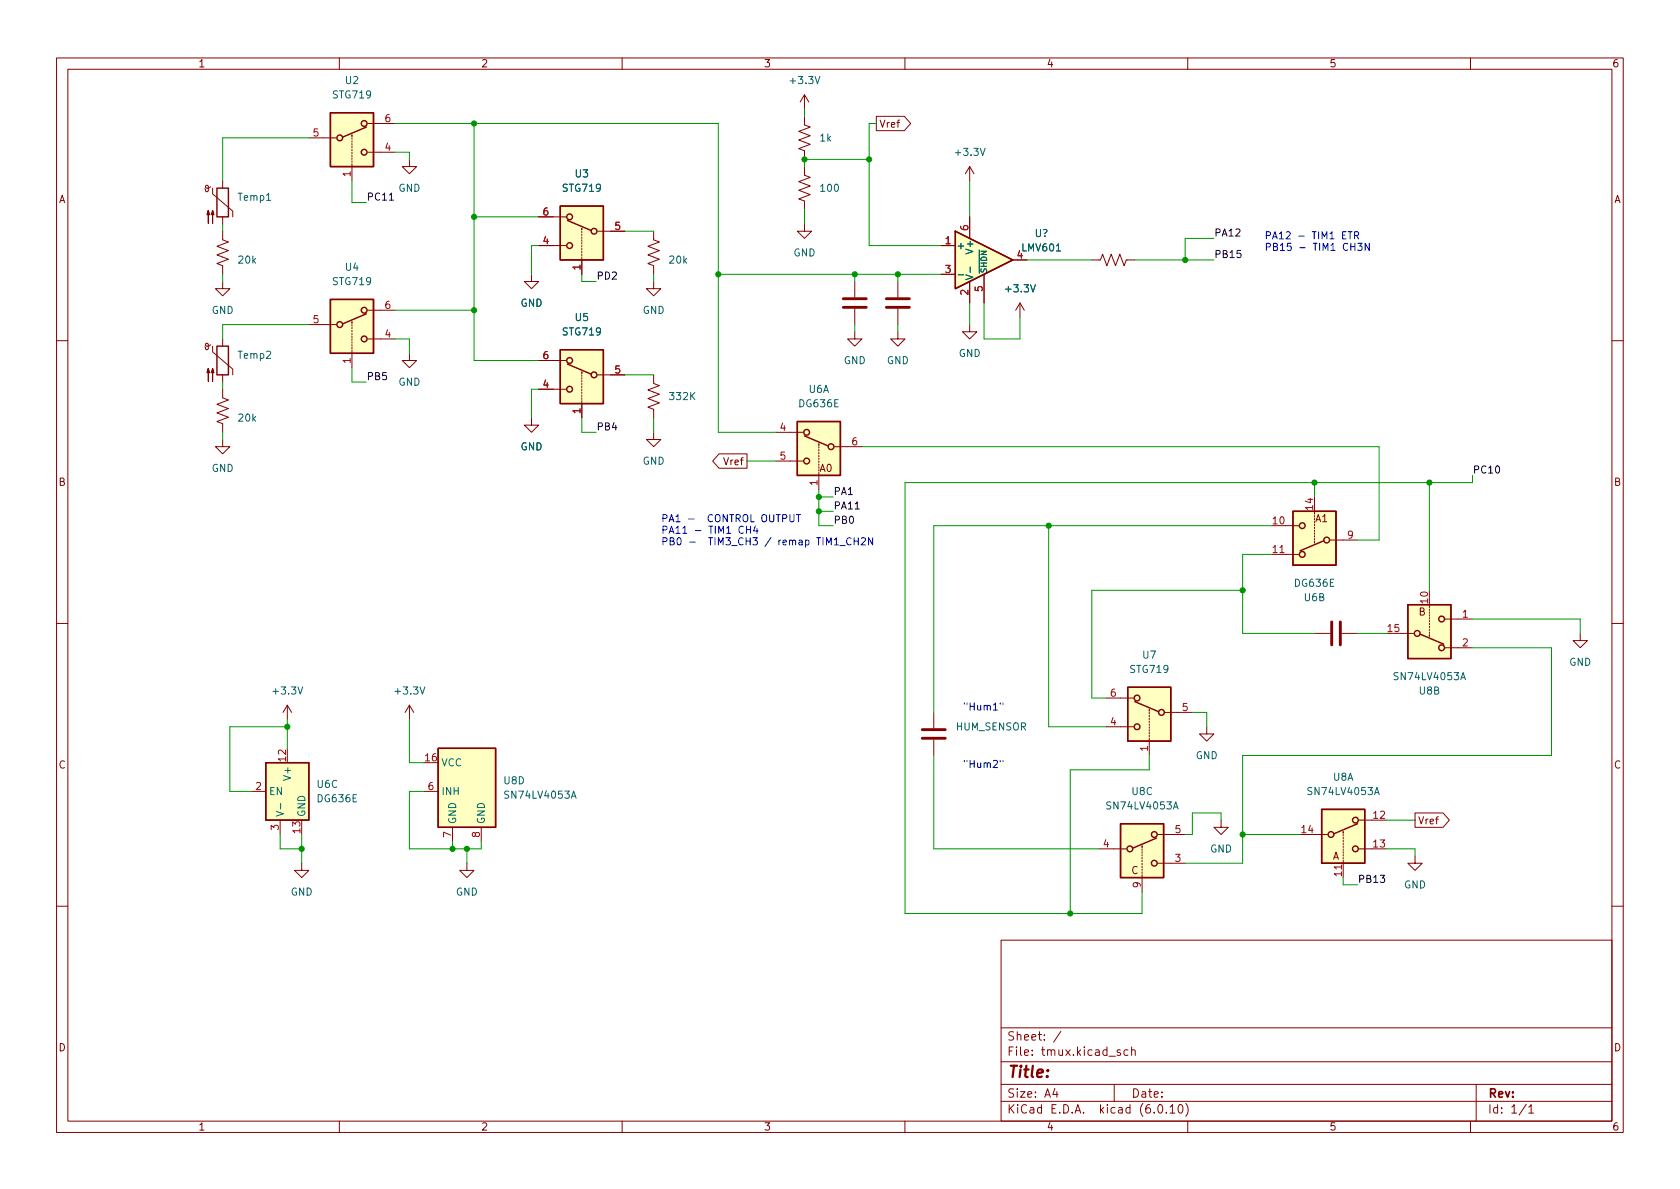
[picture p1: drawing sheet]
<svg xmlns="http://www.w3.org/2000/svg" width="297mm" height="210mm" viewBox="0 0 297 210" stroke-linecap="round" stroke-linejoin="round" font-family="sans-serif">
<g fill="none" stroke="#840000" stroke-width=".18">
<path d="M10 10.2h277v190.1h-277zM12 12.2h273v186.1h-273zM60 10.2v2M110 10.2v2M142.2 16.8l-.7 1.2M142.2 16.8v2.5M142.2 16.8l.8 1.2M160 10.2v2M210 10.2v2M260 10.2v2M37.2 33l-.2 .2-.4 .1-.2-.1v-.3l.2-.1 .2 .1v.8l-.1 .2-.3-.1-.2-.4M37.6 33.3v1l3.5 3v1"/>
<path d="M39.4 32v1.3M39.4 38.3v1.3M54.6 24.4h4.8M62.2 23.9v.2M62.2 24.4v.2M62.2 24.9v.2M62.2 25.4v.2M62.2 25.9v.3M62.2 26.4v.3M62.2 26.9v.3M62.2 27.4v.3M62.2 27.9v.3"/>
<path d="M62.2 28.4v.3M62.2 29v3M65 26.9h4.8M65 21.8h4.8M72.4 28.2v1.3h1.3l-1.3 1.2-1.3-1.2h1.3M95.2 38.3h4.9M142.2 20.6v1.5l1.1 .4-2.1 .7 2.1 .8-2.1 .8 2.1 .7-2.1 .8 1 .4v1.5M142.2 39.6v1.3h1.3l-1.3 1.3-1.2-1.3h1.2M142.2 29.5v1.5l1.1 .4-2.1 .7 2.1 .8-2.1 .7 2.1 .8-2.1 .8 1 .4v1.5M154.9 20.6h5l1.1 1.2-1.1 1.3h-5zM171.4 29.5l-.7 1.2M171.4 29.5v2.5"/>
<path d="M171.4 38.3v3.9M171.4 29.5l.8 1.2M39.4 49.8v1.2h1.2l-1.2 1.3-1.3-1.3h1.3M39.4 40.9v1.5l1 .4-2 .8 2 .7-2 .8 2 .7-2 .8 1 .4v1.5M39.4 59.9v1.3M54.6 57.4h4.8M62.2 56.9v.2M62.2 57.4v.3M62.2 57.9v.3M62.2 58.4v.3M62.2 58.9v.3M62.2 59.4v.3"/>
<path d="M62.2 59.9v.3M65 59.9h4.8M65 54.9h4.8M94 48.5v1.3h1.2l-1.2 1.2-1.3-1.2h1.3M95.2 43.4h4.9M102.9 40.4v.2M102.9 40.9v.2M102.9 41.4v.3M102.9 41.9v.3M102.9 42.4v.3M102.9 42.9v.3M102.9 43.4v.3"/>
<path d="M102.9 43.9v.3M102.9 44.4v.3M102.9 45v.2M102.9 45.5v3M105.7 40.9h4.8M115.6 49.8v1.2h1.2l-1.2 1.3-1.3-1.3h1.3M115.6 40.9v1.5l1 .4-2 .8 2 .7-2 .8 2 .7-2 .8 1 .4v1.5M151.1 58.7v1.2h1.3l-1.3 1.3-1.2-1.3h1.2M151.1 49.8v2.8M151.1 54.6v2.8M158.7 58.7v1.2h1.3l-1.3 1.3-1.2-1.3h1.2M158.7 49.8v2.8"/>
<path d="M158.7 54.6v2.8M166.4 43.4h2.5M166.4 48.5h2.5M171.4 57.4v1.3h1.3l-1.3 1.2-1.2-1.2h1.2M171.4 49.8v3.8M174 48.5v5.1M179.1 46h2.5M180.3 53.6l-.7 1.3M180.3 53.6v2.5M180.3 53.6l.8 1.3M193 46h1.6l.3-1 .8 2 .8-2 .7 2 .8-2 .8 2 .3-1h1.6M10 60.2h2"/>
<path d="M37.2 61l-.2 .2h-.4l-.2-.1v-.3l.2-.1 .2 .2v.7l-.1 .2h-.3l-.2-.5M37.6 61.2v1l3.5 3.1v1M39.4 68.8v1.6l1 .3-2 .8 2 .8-2 .7 2 .8-2 .7 1 .4v1.5M39.4 77.7v1.3h1.2l-1.2 1.3-1.3-1.3h1.3M39.4 66.3v1.3M62.2 60.4v.3M62.2 61v.2M62.2 61.5v.2M62.2 62v3M72.4 62.5v1.2h1.3l-1.3 1.3-1.3-1.3h1.3M94 73.9v1.3h1.2l-1.2 1.2-1.3-1.2h1.3M95.2 68.8h4.9"/>
<path d="M95.2 63.7h4.9M102.9 65.8v.2M102.9 66.3v.2M102.9 66.8v.3M102.9 67.3v.3M102.9 67.8v.3M102.9 68.3v.3M102.9 68.8v.3M102.9 69.3v.3M102.9 69.8v.3M102.9 70.4v.2M102.9 70.9v3"/>
<path d="M105.7 66.3h4.8M115.6 76.4v1.3h1.2l-1.2 1.3-1.3-1.3h1.3M115.6 66.3v1.5l1 .4-2 .8 2 .7-2 .8 2 .7-2 .8 1 .4v1.5M137.2 76.4h4.8M144.8 78.5v.2M144.8 79v.2M144.8 79.5v.3M147.6 79h4.8M285 60.2h2M127.1 80.3h5v2.5h-5l-1.1-1.3zM137.2 81.5h4.8M144.8 80v.3"/>
<path d="M144.8 80.5v.3M144.8 81v.3M144.8 81.5v.3M144.8 84.1v2.5M224.8 98h4.8M227.3 93h2.3M232.4 90.4v.5M232.4 92.7v.3M232.4 93.2v.3M232.4 93.7v.3M232.4 94.2v.3M232.4 94.7v.3"/>
<path d="M232.4 95.2v.3M232.4 95.8v.2M235.2 95.5h4.8M10 110.2h2M232.4 112h2.8M237.2 112h2.8M247.6 112h2.3M252.7 106.9v.5M252.7 107.7v.2M252.7 108.2v.3M252.7 108.7v.3M252.7 109.2v.3"/>
<path d="M252.7 109.7v.3M252.7 110.2v.3M252.7 110.7v.3M252.7 111.2v.3M252.7 111.8v.2M252.7 112.3v.2M255.5 109.5h4.8M255.5 114.5h4.8M279.4 112v1.3h1.3l-1.3 1.2-1.3-1.2h1.3M285 110.2h2M44.4 139.9h2.6M50.8 124.7l-.8 1.3"/>
<path d="M50.8 124.7v2.5M50.8 124.7l.8 1.3M72.4 124.7l-.8 1.3M72.4 124.7v2.5M72.4 124.7l.8 1.3M74.9 139.9h2.6M165.1 126v2.8M165.1 130.8v2.8M195.6 128.5h4.8M195.6 123.4h4.8M203.2 125.5v.2M203.2 126v.2"/>
<path d="M203.2 126.5v.2M203.2 127v.2M203.2 127.5v.3M203.2 128v.3M203.2 128.5v.3M203.2 129v.3M203.2 129.5v.3M203.2 130v.3M203.2 130.6v3M206 126h4.8M213.4 128.5v1.3h1.2l-1.2 1.3-1.3-1.3h1.3M49.5 145v2.6"/>
<path d="M53.3 152.6v1.3h1.3l-1.3 1.3-1.2-1.3h1.2M80 146.3v2.5M82.5 152.6v1.3h1.3l-1.3 1.3-1.2-1.3h1.2M85.1 146.3v2.5M194.3 150.1h4.8M201.9 149.6v.3M201.9 150.1v.3M201.9 150.6v.3M201.9 151.1v.3M201.9 151.6v.3M201.9 152.1v.3M201.9 152.6v.3"/>
<path d="M201.9 153.2v.2M201.9 153.7v.2M201.9 154.2v.2M201.9 154.7v3M204.7 147.6h4.8M204.7 152.6h4.8M215.9 145v1.3h1.3l-1.3 1.3-1.3-1.3h1.3M232.4 147.6h2.3M237.5 147.1v.2M237.5 147.6v.2M237.5 148.1v.2M237.5 148.6v.2"/>
<path d="M237.5 149.1v.2M237.5 149.6v.3M237.5 150.1v.3M237.5 150.6v.3M237.5 151.1v.3M237.5 151.6v.3M237.5 152.1v3.1M240.3 150.1h2.3M240.3 145h2.3M250.2 151.4v1.2h1.3l-1.3 1.3-1.3-1.3h1.3M250.2 143.8h5l1.1 1.2-1.1 1.3h-5zM10 160.2h2"/>
<path d="M177 166.3h108v32h-108zM285 160.2h2M60 198.3v2M110 198.3v2M160 198.3v2M177 194.8h108M177 191.8h108M177 187.8h108M177 181.8h108M186.5 192.5l-.4 1h1M186.9 193v1M187.6 182.4l-1.3 1.9"/>
<path d="M197 191.8v3M198.1 185.7l-.4-.1-.2 .2 .1 .3 .5 .1v.4h-.6M199.4 185.7l-.4-.1-.3 .3v.4l.2 .3h.5M200.1 185.8l.2-.2 .3 .1 .1 .9M200.1 185.1v1.5M204.9 195.4l.2-.1a.81 .81 0 0 1 .6 .7 .81 .81 0 0 1-.3 .8h-.2a.81 .81 0 0 1-.6-.6 .81 .81 0 0 1 .3-.8zM206.2 196.7v.1M206.9 195.8l.4-.5v1.5M206.9 196.8h.8M208.5 195.4l.1-.1a.81 .81 0 0 1 .6 .7 .81 .81 0 0 1-.3 .8h-.1a.81 .81 0 0 1-.6-.6 .81 .81 0 0 1 .3-.8zM209.6 195.1a1.72 1.72 0 0 1 0 2.3M210 198.3v2"/>
<path d="M260 198.3v2M261 191.8v6.5M269.9 195.3l-1.3 1.9M270.3 195.8l.4-.5v1.5M270.3 196.8h.9"/>
</g>
<path d="M149.1 54.4h4.1M149.1 52.8h4.1M156.7 54.4h4.1M156.7 52.8h4.1M235.5 110v4M237 110v4M163.1 130.6h4M163.1 129h4" fill="none" stroke="#840000" stroke-width=".51"/>
<g fill="#ffffc2" stroke="#ffffc2" stroke-width=".18">
<path d="M58.4 53h7.6v9.5h-7.6z"/>
<path d="M141 74.5h7.6v9.6h-7.6z"/>
<path d="M248.9 106.9h7.6v9.6h-7.6z"/>
<path d="M77.5 132.3h10.1v14h-10.1z"/>
<path d="M233.7 143.1h7.6v9.5h-7.6z"/>
<path d="M168.9 40.9l10.2 5.1-10.2 5z"/>
<path d="M47 134.9h7.6v10.1h-7.6z"/>
<path d="M228.6 90.4h7.6v9.5h-7.6z"/>
<path d="M99.1 36.4h7.6v9.6h-7.6z"/>
<path d="M198.1 145.7h7.6v9.5h-7.6z"/>
<path d="M99.1 61.8h7.6v9.6h-7.6z"/>
<path d="M199.4 121.5h7.6v9.6h-7.6z"/>
<path d="M58.4 19.9h7.6v9.6h-7.6z"/>
</g>
<g fill="none" stroke="#840000" stroke-width=".25">
<path d="M58.4 19.9h7.6v9.6h-7.6zM38.4 33.3h2v5h-2zM64.8 22.5l-4.2 1.8M99.1 36.4h7.6v9.6h-7.6zM100.3 39l4.2 1.8M58.4 53h7.6v9.5h-7.6zM64.8 55.5l-4.2 1.8M168.9 40.9l10.2 5.1-10.2 5zM38.4 61.2h2v5.1h-2zM99.1 61.8h7.6v9.6h-7.6zM100.3 64.4l4.2 1.8M141 74.5h7.6v9.6h-7.6z"/>
<path d="M142.2 77.1l4.2 1.8M228.6 90.4h7.6v9.5h-7.6zM234.1 95.6l-4.2 1.8M248.9 106.9h7.6v9.6h-7.6zM251.1 112.1l4.2 1.8M47 134.9h7.6v10.1h-7.6zM77.5 132.3h10.1v14h-10.1zM199.4 121.5h7.6v9.6h-7.6zM200.7 124.1l4.2 1.8M198.1 145.7h7.6v9.5h-7.6zM204.5 148.2l-4.2 1.8M233.7 143.1h7.6v9.5h-7.6z"/>
<path d="M240 145.7l-4.2 1.7"/>
<circle cx="60.1" cy="24.4" r=".51"/>
<circle cx="64.4" cy="26.9" r=".51"/>
<circle cx="64.4" cy="21.8" r=".51"/>
<circle cx="100.7" cy="38.3" r=".51"/>
<circle cx="60.1" cy="57.4" r=".51"/>
<circle cx="64.4" cy="59.9" r=".51"/>
<circle cx="64.4" cy="54.9" r=".51"/>
<circle cx="100.7" cy="43.4" r=".51"/>
<circle cx="105" cy="40.9" r=".51"/>
<circle cx="100.7" cy="63.7" r=".51"/>
<circle cx="100.7" cy="68.8" r=".51"/>
<circle cx="105" cy="66.3" r=".51"/>
<circle cx="142.6" cy="76.4" r=".51"/>
<circle cx="146.9" cy="79" r=".51"/>
<circle cx="142.6" cy="81.5" r=".51"/>
<circle cx="230.3" cy="98" r=".51"/>
<circle cx="230.3" cy="93" r=".51"/>
<circle cx="234.6" cy="95.5" r=".51"/>
<circle cx="250.6" cy="112" r=".51"/>
<circle cx="254.9" cy="109.5" r=".51"/>
<circle cx="254.9" cy="114.5" r=".51"/>
<circle cx="201" cy="123.4" r=".51"/>
<circle cx="201" cy="128.5" r=".51"/>
<circle cx="205.4" cy="126" r=".51"/>
<circle cx="199.8" cy="150.1" r=".51"/>
<circle cx="204.1" cy="147.6" r=".51"/>
<circle cx="204.1" cy="152.6" r=".51"/>
<circle cx="235.3" cy="147.6" r=".51"/>
<circle cx="239.6" cy="145" r=".51"/>
<circle cx="239.6" cy="150.1" r=".51"/>
</g>
<path d="M169.4 48.6h1M171.5 47.2v1M258.3 120.2l.4-1.3 .4 1.3M48.8 143.5l1.3 .4-1.3 .4M49.6 142.1v1M101 141.2l.4-1.3 .5 1.3M207.5 143.1l.4-1.3 .4 1.3M243 140.5l.4-1.2 .5 1.2" fill="none" stroke="#006464" stroke-width=".18"/>
<g fill="#840000" stroke="#840000" stroke-width=".18">
<path d="M36.8 65.1l.3 .8h-.5l.2-.8v2.3z"/>
<path d="M37.6 65.1l.2 .8h-.5l.3-.8v2.3z"/>
<path d="M36.8 37.2l.3 .8h-.5l.2-.8v2.3z"/>
<path d="M37.6 37.2l.2 .8h-.5l.3-.8v2.3z"/>
</g>
<path d="M68.8 35.4h.8M151.2 90h.7" fill="none" stroke="#0f0f0f" stroke-width=".18"/>
<g fill="none" stroke="#0000c2" stroke-width=".18">
<path d="M238.4 41h.7M238.7 41v1.2M238.8 43.6h.8M239.5 41.6h.6l.1-.2v-.3l-.7-.1v1.2M239.6 43v1.3M239.8 41.6l.4 .6M240 43h.8l-.4 .5 .4 .1v.6l-.2 .1-.6-.1M242.1 43v1.3l-.7-1.3v1.3M131.4 93.2a.6 .6 0 0 0-.8 .4 .6 .6 0 0 0 .6 .7l.2-.1M132 93v1.3M132 93.6h.7M132.7 93v1.3"/>
<path d="M133.5 93l-.3 .9h.8M133.8 93.5v.8M139.7 91v1l.2 .3h.2l.3-.3v-1M140.8 91h.7M141.2 91v1.3M147.5 96.4h.7M148.5 96.5h1M150.5 95.2a.6 .6 0 0 0-.9 .4 .6 .6 0 0 0 .6 .8l.3-.2M151 95.1v1.3M151 95.7h.8M151.8 95.1v1.3M152.3 95.2l.5-.1 .2 .4-.8 .9h.8"/>
<path d="M154.3 95.1v1.3l-.7-1.3v1.3M176.8 124.3v.2M176.8 134.5v.2M177.3 124.3v.2M177.3 134.5v.2"/>
</g>
<g fill="none" stroke="#009600" stroke-width=".18">
<path d="M142.2 19.3v1.3M39.4 39.6v1.3M54.6 24.4h-15.2v7.6M62.2 32v3.8h2.6M69.8 21.8h57.2v54.6h10.2M69.8 26.9h2.6v1.3M83.8 38.3h11.4M83.8 21.8v41.9h11.4M142.2 37.1v2.5M153.7 28.2h-11.5v1.3M154.9 21.8h-1.2v21.6h12.7M171.4 32v6.3"/>
<path d="M39.4 48.5v1.3M54.6 57.4h-15.2v2.5M69.8 59.9h2.6v2.6M69.8 54.9h14M95.2 43.4h-1.2v5.1M102.9 48.5v1.3h2.5M110.5 40.9h5.1M115.6 48.5v1.3M127 48.5h39.4M151.1 48.5v1.3M151.1 57.4v1.3M158.7 48.5v1.3"/>
<path d="M158.7 57.4v1.3M171.4 53.6v3.8M174 53.6v6.3h6.3v-3.8M181.6 46h11.4M200.7 46h13.9M214.6 42.2h-5.1v3.8M39.4 67.6v1.2M39.4 76.4v1.3M62.2 65v2.6h2.6M95.2 68.8h-1.2v5.1M102.9 73.9v2.5h2.5M110.5 66.3h5.1"/>
<path d="M115.6 73.9v2.5M152.4 79h91.4v16.5h-3.8M132.1 81.5h5.1M144.8 86.6v6.4h2.5M144.8 90.4h2.5M144.8 87.9h2.5M185.4 93v35.5h10.2M224.8 98h-5.1v14h12.7M224.8 93h-59.7v33M232.4 85.3v2.6M252.7 85.3v19.1M260.3 84.1v1.2h-100.3v76.2h41.9v-3.8"/>
<path d="M219.7 104.4h-26.7v19h2.6M240 112h5.1M260.3 114.5h14v19.1h-54.6v19h-10.2M260.3 109.5h19.1v2.5M50.8 128.5h-10.2v11.4h3.8M50.8 127.2v5.1M72.4 127.2v7.7h2.5M74.9 139.9h-2.5v10.2h12.7v-1.3M165.1 133.6v16.5h29.2M203.2 133.6v2.5h-14v25.4M210.8 126h2.6v2.5M49.5 147.6v2.5h3.8"/>
<path d="M53.3 147.6v5M80 148.8v1.3M82.5 150.1v2.5M215.9 145v-1.2h-5.1v3.8h-1.3M219.7 147.6h10.2M237.5 155.2v1.3h2.5M245.1 150.1h5.1v1.3M245.1 145h5.1"/>
</g>
<g fill="#009600" stroke="#009600" stroke-width=".18">
<circle cx="144.8" cy="87.9" r=".46"/>
<circle cx="151.1" cy="48.5" r=".46"/>
<circle cx="144.8" cy="90.4" r=".46"/>
<circle cx="158.7" cy="48.5" r=".46"/>
<circle cx="53.3" cy="150.1" r=".46"/>
<circle cx="80" cy="150.1" r=".46"/>
<circle cx="82.5" cy="150.1" r=".46"/>
<circle cx="50.8" cy="128.5" r=".46"/>
<circle cx="232.4" cy="85.3" r=".46"/>
<circle cx="219.7" cy="104.4" r=".46"/>
<circle cx="252.7" cy="85.3" r=".46"/>
<circle cx="127" cy="48.5" r=".46"/>
<circle cx="83.8" cy="21.8" r=".46"/>
<circle cx="83.8" cy="54.9" r=".46"/>
<circle cx="83.8" cy="38.3" r=".46"/>
<circle cx="219.7" cy="147.6" r=".46"/>
<circle cx="185.4" cy="93" r=".46"/>
<circle cx="189.2" cy="161.5" r=".46"/>
<circle cx="153.7" cy="28.2" r=".46"/>
<circle cx="209.5" cy="46" r=".46"/>
<circle cx="142.2" cy="28.2" r=".46"/>
</g>
<text font-size="2.8" fill="#840000" x="178" y="190.6">Title:</text>
<g font-size="2.1" fill="#840000">
<text x="178" y="184">Sheet: /</text>
<text x="178" y="186.7">File: tmux.kicad_sch</text>
<text x="178" y="196.9">KiCad E.D.A. kicad (6.0.10)</text>
<text x="178" y="194.1">Size: A4</text>
<text x="200" y="194.1">Date:</text>
<text x="263" y="194.1">Rev:</text>
<text x="263" y="196.9">Id: 1/1</text>
</g>
<g font-size="1.8" fill="#840000">
<text x="35" y="11.9">1</text>
<text x="85" y="11.9">2</text>
<text x="135" y="11.9">3</text>
<text x="185" y="11.9">4</text>
<text x="235" y="11.9">5</text>
<text x="285" y="11.9">6</text>
<text x="155.4" y="22.6">Vref</text>
<text x="10.3" y="35.9">A</text>
<text x="285.3" y="35.9">A</text>
<text x="128.2" y="82.3">Vref</text>
<text x="144.9" y="83.4">A0</text>
<text x="10.3" y="85.9">B</text>
<text x="285.3" y="85.9">B</text>
<text x="232.5" y="92.3">A1</text>
<text x="250.8" y="108.8">B</text>
<text x="10.3" y="135.9">C</text>
<text x="285.3" y="135.9">C</text>
<text x="250.7" y="145.8">Vref</text>
<text x="200" y="154.6">C</text>
<text x="235.6" y="152">A</text>
<text x="10.3" y="185.9">D</text>
<text x="285.3" y="185.9">D</text>
<text x="35" y="199.9">1</text>
<text x="85" y="199.9">2</text>
<text x="135" y="199.9">3</text>
<text x="185" y="199.9">4</text>
<text x="235" y="199.9">5</text>
<text x="285" y="199.9">6</text>
</g>
<g font-size="1.8" fill="#006464">
<text x="58.9" y="17.4">STG719</text>
<text x="61.1" y="14.9">U2</text>
<text x="139.9" y="14.9">+3.3V</text>
<text x="145" y="25">1k</text>
<text x="169.1" y="27.6">+3.3V</text>
<text x="42.2" y="35.5">Temp1</text>
<text x="70.4" y="33.9">GND</text>
<text x="99.6" y="33.9">STG719</text>
<text x="101.7" y="31.4">U3</text>
<text x="145.2" y="33.9">100</text>
<text x="183" y="41.9">U?</text>
<text x="42.2" y="46.6">20k</text>
<text x="61.1" y="47.9">U4</text>
<text x="118.4" y="46.6">20k</text>
<text x="140.3" y="45.3">GND</text>
<text x="169" y="44.1">+</text>
<text x="172.1" y="44.5" transform="rotate(-90 172.1 44.5)">V+</text>
<text x="180.8" y="44.4">LMV601</text>
<text x="58.9" y="50.4">STG719</text>
<text x="172.1" y="49.7" transform="rotate(-90 172.1 49.7)">V-</text>
<text x="178" y="51.7">+3.3V</text>
<text x="37.4" y="55.5">GND</text>
<text x="92" y="54.2">GND</text>
<text x="99.6" y="59.3">STG719</text>
<text x="101.7" y="56.8">U5</text>
<text x="113.6" y="55.5">GND</text>
<text x="42.2" y="63.4">Temp2</text>
<text x="149.2" y="64.4">GND</text>
<text x="156.8" y="64.4">GND</text>
<text x="169.5" y="63.1">GND</text>
<text x="70.4" y="68.2">GND</text>
<text x="118.5" y="70.7">332K</text>
<text x="143" y="69.5">U6A</text>
<text x="42.2" y="74.5">20k</text>
<text x="141.4" y="72">DG636E</text>
<text x="37.4" y="83.4">GND</text>
<text x="92" y="79.6">GND</text>
<text x="113.6" y="82.2">GND</text>
<text x="229" y="103.8">DG636E</text>
<text x="230.6" y="106.3">U6B</text>
<text x="199.9" y="119">STG719</text>
<text x="202.1" y="116.5">U7</text>
<text x="277.4" y="117.7">GND</text>
<text x="48.5" y="122.8">+3.3V</text>
<text x="70.1" y="122.8">+3.3V</text>
<text x="246.8" y="120.3">SN74LV4053A</text>
<text x="251" y="122.8">U8B</text>
<text x="169" y="129.2">HUM_SENSOR</text>
<text x="51.4" y="137.6" transform="rotate(-90 51.4 137.6)">V+</text>
<text x="78" y="135.5">VCC</text>
<text x="211.4" y="134.2">GND</text>
<text x="47.5" y="140.6">EN</text>
<text x="56.1" y="139.3">U6C</text>
<text x="56.2" y="141.9">DG636E</text>
<text x="78" y="140.6">INH</text>
<text x="89.1" y="138.7">U8D</text>
<text x="89.5" y="141.2">SN74LV4053A</text>
<text x="196" y="143.1">SN74LV4053A</text>
<text x="200.2" y="140.6">U8C</text>
<text x="231.5" y="140.6">SN74LV4053A</text>
<text x="235.7" y="138">U8A</text>
<text x="54" y="144.5" transform="rotate(-90 54 144.5)">GND</text>
<text x="80.6" y="145.8" transform="rotate(-90 80.6 145.8)">GND</text>
<text x="85.7" y="145.8" transform="rotate(-90 85.7 145.8)">GND</text>
<text x="213.9" y="150.7">GND</text>
<text x="51.4" y="158.4">GND</text>
<text x="80.6" y="158.4">GND</text>
<text x="248.2" y="157.1">GND</text>
</g>
<g font-size="1.8" fill="#a90000">
<text x="68.1" y="21.6">6</text>
<text x="55.4" y="24.1">5</text>
<text x="68.1" y="26.7">4</text>
<text x="62" y="31.2" transform="rotate(-90 62 31.2)">1</text>
<text x="96" y="38.1">6</text>
<text x="108.7" y="40.6">5</text>
<text x="171.2" y="40.7" transform="rotate(-90 171.2 40.7)">6</text>
<text x="96" y="43.2">4</text>
<text x="102.6" y="47.7" transform="rotate(-90 102.6 47.7)">1</text>
<text x="167.1" y="43.2">1</text>
<text x="179.8" y="45.7">4</text>
<text x="167.1" y="48.3">3</text>
<text x="171.2" y="52.2" transform="rotate(-90 171.2 52.2)">2</text>
<text x="173.7" y="51.5" transform="rotate(-90 173.7 51.5)">5</text>
<text x="55.4" y="57.1">5</text>
<text x="68.1" y="59.7">4</text>
<text x="68.1" y="54.6">6</text>
<text x="62" y="64.2" transform="rotate(-90 62 64.2)">1</text>
<text x="96" y="63.5">6</text>
<text x="96" y="68.6">4</text>
<text x="108.7" y="66">5</text>
<text x="102.6" y="73.1" transform="rotate(-90 102.6 73.1)">1</text>
<text x="137.9" y="76.2">4</text>
<text x="137.9" y="81.3">5</text>
<text x="150.6" y="78.7">6</text>
<text x="144.5" y="85.8" transform="rotate(-90 144.5 85.8)">1</text>
<text x="225.1" y="92.7">10</text>
<text x="232.2" y="90.1" transform="rotate(-90 232.2 90.1)">14</text>
<text x="238.3" y="95.2">9</text>
<text x="225.1" y="97.8">11</text>
<text x="252.5" y="106.6" transform="rotate(-90 252.5 106.6)">10</text>
<text x="245.4" y="111.8">15</text>
<text x="258.6" y="109.2">1</text>
<text x="258.6" y="114.3">2</text>
<text x="196.4" y="123.2">6</text>
<text x="209.1" y="125.7">5</text>
<text x="196.4" y="128.3">4</text>
<text x="50.5" y="134.6" transform="rotate(-90 50.5 134.6)">12</text>
<text x="75.2" y="134.6">16</text>
<text x="202.9" y="132.8" transform="rotate(-90 202.9 132.8)">1</text>
<text x="45.2" y="139.7">2</text>
<text x="75.7" y="139.7">6</text>
<text x="49.3" y="146.8" transform="rotate(-90 49.3 146.8)">3</text>
<text x="53.1" y="147.3" transform="rotate(-90 53.1 147.3)">13</text>
<text x="79.8" y="148.1" transform="rotate(-90 79.8 148.1)">7</text>
<text x="84.8" y="148.1" transform="rotate(-90 84.8 148.1)">8</text>
<text x="195.1" y="149.9">4</text>
<text x="207.8" y="147.3">5</text>
<text x="230.2" y="147.3">14</text>
<text x="242.9" y="144.8">12</text>
<text x="242.9" y="149.9">13</text>
<text x="207.8" y="152.4">3</text>
<text x="237.2" y="154.9" transform="rotate(-90 237.2 154.9)">11</text>
<text x="201.7" y="157" transform="rotate(-90 201.7 157)">9</text>
</g>
<g font-size="1.8" fill="#0f0f0f">
<text x="64.8" y="35.5">PC11</text>
<text x="214.6" y="41.8">PA12</text>
<text x="214.6" y="45.6">PB15</text>
<text x="105.4" y="49.4">PD2</text>
<text x="64.8" y="67.2">PB5</text>
<text x="105.4" y="76.1">PB4</text>
<text x="260.3" y="83.7">PC10</text>
<text x="147.3" y="87.5">PA1</text>
<text x="147.3" y="92.6">PB0</text>
<text x="147.3" y="90.1">PA11</text>
<text x="240" y="156.1">PB13</text>
</g>
<g font-size="1.8" fill="#0000c2">
<text x="223.5" y="42.3">PA12 - TIM1 ETR</text>
<text x="223.5" y="44.3">PB15 - TIM1 CH3N</text>
<text x="116.8" y="92.3">PA1 - CONTROL OUTPUT</text>
<text x="116.8" y="94.4">PA11 - TIM1 CH4</text>
<text x="116.8" y="96.4">PB0 - TIM3_CH3 / remap TIM1_CH2N</text>
<text x="170.2" y="125.6">&quot;Hum1&quot;</text>
<text x="170.2" y="135.8">&quot;Hum2&quot;</text>
</g>
<text font-size="1.4" fill="#006464" x="174.5" y="48.4" transform="rotate(-90 174.5 48.4)">~{SHDN}</text>
</svg>
